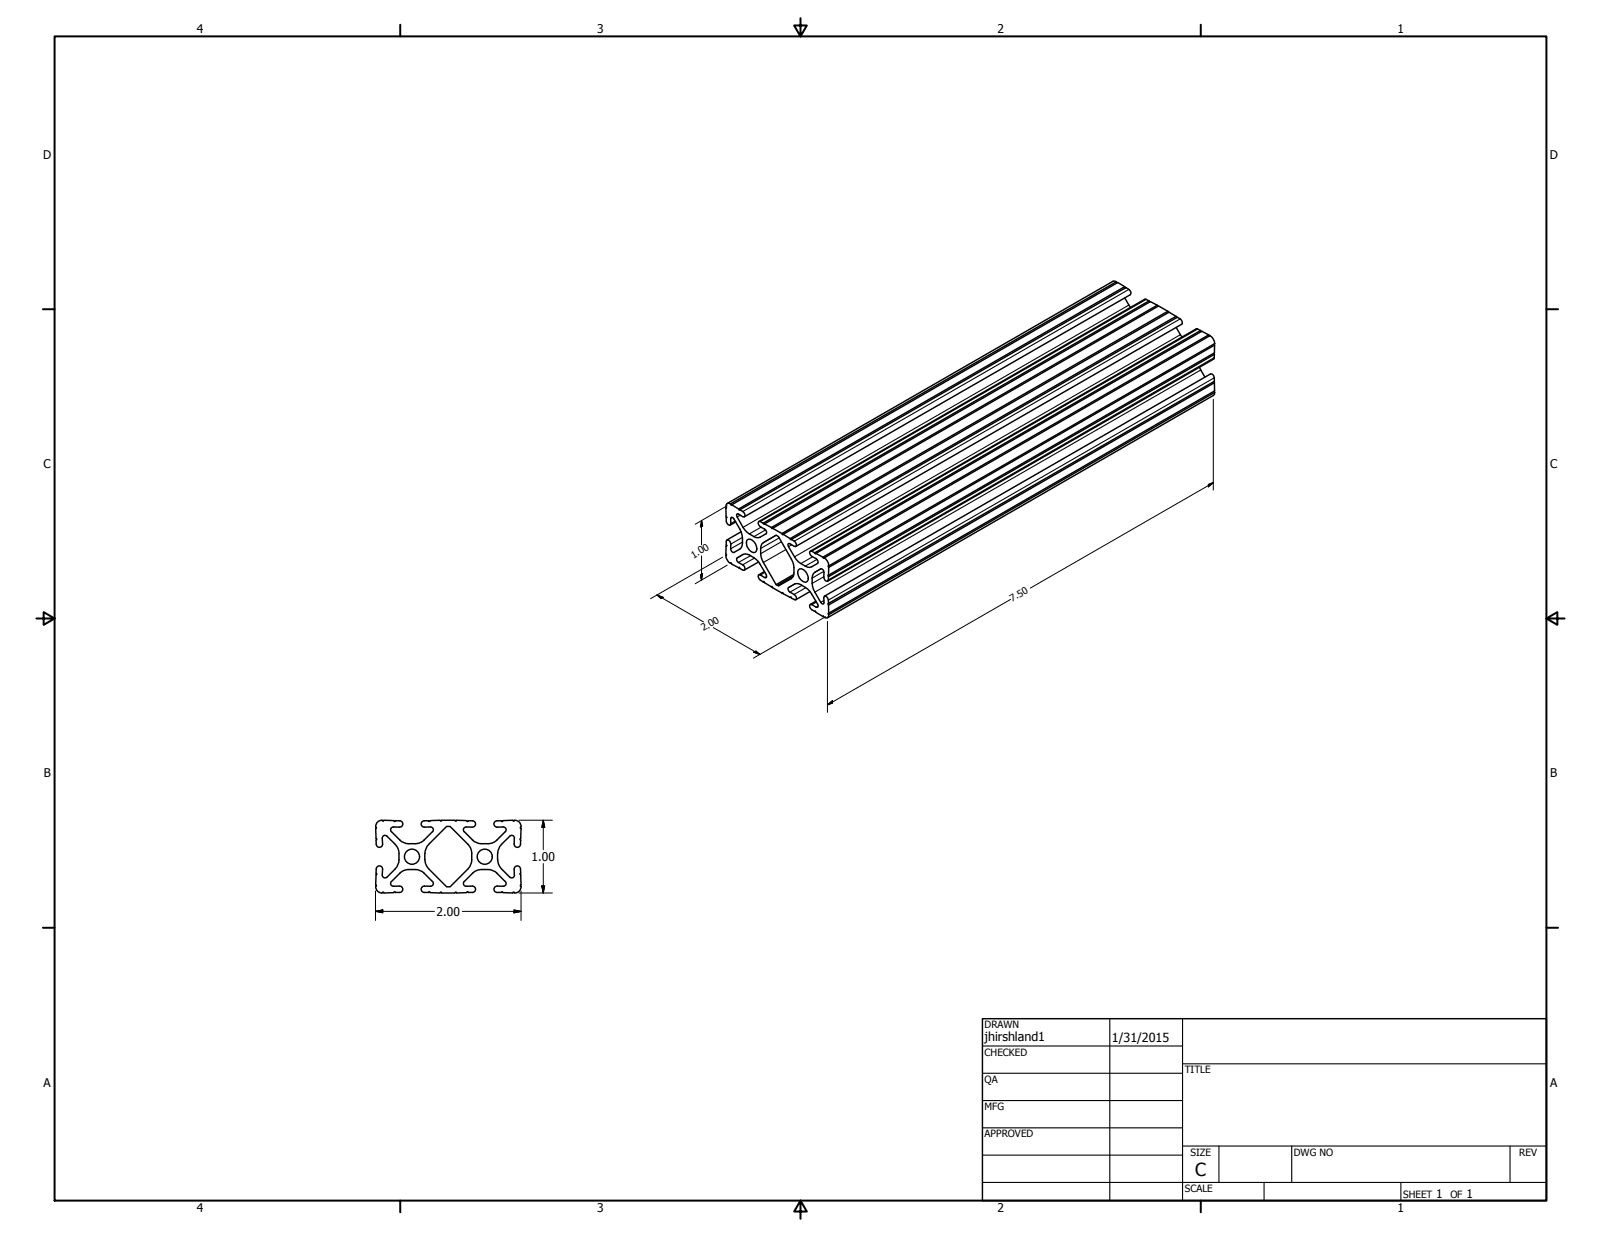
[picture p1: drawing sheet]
<svg xmlns="http://www.w3.org/2000/svg" width="559mm" height="432mm" viewBox="0 0 559 432" stroke-linecap="round" stroke-linejoin="round" font-family="sans-serif">
<!-- layer: Visible (ANSI) -->
<g fill="none" stroke="#000" stroke-width=".51">
<path d="M388.5 98.2l.6-.1 .8 .6M390.1 98.6l2.5 1.5 .1 .4M392.6 103.9l2 3.4M393 100.4a2.22 2.22 0 0 1 1.7 2.1l-.2 .4M399.5 104.5l1.6 .5 .2 .4M401.5 105.3l2.4 1.3 .3 .3M404.4 106.8l3.2 1.8 .3 .5M408.1 109l2.4 1.4 .2 .5M410.5 114.3l2.1 3.4M410.9 110.7a2.19 2.19 0 0 1 1.8 2.1l-.2 .4M417.5 114.8l1.5 .6 .2 .4M419.5 115.6l2.4 1.3 .2 .4"/>
<path d="M422.3 117.2a3.7 3.7 0 0 1 1.7 2.8M418.7 128.2l1.9 3.4M422.5 130.6a1.2 1.2 0 0 1 1.3 1.3l.1 1.2M423.6 133.2l.3 .4v2.9M423.6 123.4l.3 .3-.3 1.6M423.7 136.6l.3 .4-.1 .7-.4 .3M423.7 120.1l.2 .4v2.7M253.8 175.8l.5-.2 .7 .3 .1 .3 2.7 1.5 .3 .4 .2-.2a2.12 2.12 0 0 1 1.6 2.4h-.7l-1.8-1-.3 .7a18.2 18.2 0 0 0 3.6 5.8 5.3 5.3 0 0 0 4.6 1.7l2.1-1.2a1.14 1.14 0 0 0-.5-1.6l-1.5-.8a1.22 1.22 0 0 1-.4-1.9l7.9 4.2 .3 .5 .2-.2 2.4 1.5 .3 .5 .1-.2a2.12 2.12 0 0 1 1.7 2.4h-.7l-1.9-1-.3 .6a22.6 22.6 0 0 0 3.7 5.9 7.8 7.8 0 0 0 3.9 1.9l2.8-1.4a1.22 1.22 0 0 0-.5-1.7l-1.5-.8a1.22 1.22 0 0 1-.4-1.9l4.3 2.5a2.5 2.5 0 0 1 1.8 3l.1 .3-.2 4.7a1.14 1.14 0 0 1-1.5-1.3l.1-1.7a1.1 1.1 0 0 0-1.2-1.2l-2 1.2a3.6 3.6 0 0 0-.9 3.8 12.6 12.6 0 0 0 2.9 6.6l.8 .7 .3-.1v-2.1l.4-.7a2.08 2.08 0 0 1 1.1 2.9l.2 3.2h-.1a1.05 1.05 0 0 1-.8 1.6l-3.5-2-.3-.4a2.06 2.06 0 0 1-1.9-1.8l.4-.6 2.2 1.1 .4-.6a20.1 20.1 0 0 0-3.7-5.8 5.2 5.2 0 0 0-4.6-1.7l-2.1 1.2a1.14 1.14 0 0 0 .5 1.6l1.5 .8a1.19 1.19 0 0 1 .4 1.9l-7.9-4.2-.1-.3-2.8-1.5-.3-.5-.1 .2a2.12 2.12 0 0 1-1.7-2.4h.7l1.9 1 .3-.6a19.5 19.5 0 0 0-3.7-5.8 5.2 5.2 0 0 0-4.6-1.8l-2 1.3a1.05 1.05 0 0 0 .4 1.5l1.5 .9a1.22 1.22 0 0 1 .5 1.9l-4.3-2.2-.1-.3a2.47 2.47 0 0 1-1.7-3l-.2-.2v-2.8l.3-.2-.2-1.4 .4-.5a1.47 1.47 0 0 1 1.2 1.4l-.1 1.7a1.2 1.2 0 0 0 1.2 1.2l2.1-1.2a6.2 6.2 0 0 0 0-6.9l-2.1-3.5-.8-.7-.4 .5 .1 1.8-.4 .5a1.44 1.44 0 0 1-1.2-1.4v-1.2h.2l-.3-.5v-2.8h.2a1.18 1.18 0 0 1 .2-1.6zM260.7 188.5a1.62 1.62 0 0 1 2.4 .6 3 3 0 0 1 .6 3.6 2.04 2.04 0 0 1-2.5-1.1 3.1 3.1 0 0 1-.5-3.1zM265.9 189.9l5-3.1 .8 .5 4.5 7.8a7.6 7.6 0 0 1 .5 6.4l-5 3-.4-.2-.4-.2-4.5-7.8a7.8 7.8 0 0 1-.5-6.4zM278.7 198.9a1.62 1.62 0 0 1 2.4 .6 2.89 2.89 0 0 1 .5 3.6 2.37 2.37 0 0 1-2.9-2l-.3-.9zM131.1 288.7l.3 .2-.3 .3 .2 3.5 .2 .2-.3 .3 .1 1.5a1.11 1.11 0 0 0 1.2 1.1 1.11 1.11 0 0 0 1-1.2l-.1-2a.98 .98 0 0 1 .6-.9 .98 .98 0 0 1 1.1 .2l2.9 2.9 1.1 2 .1 3.9-.5 1.6-.7 1"/>
<path d="M133.4 286.3a2.19 2.19 0 0 0-2.3 2.3M133.4 286.3l.3 .3 .3-.2M134 286.3l3.4 .1M136.7 290.3l2.9 2.9M137.5 286.5l.3 .3 .2-.3M138 286.5h1.5a1.11 1.11 0 0 1 1.1 1.2 1.11 1.11 0 0 1-1.2 1M139.4 288.7h-2a.98 .98 0 0 0-1 .6 .98 .98 0 0 0 .2 1.1M139.5 293.2l1.5 1 1.7 .3 3.4-.1 2-1.2M148.3 297.9v2.3M148.3 297.9l.4-1.7 .9-1.4 6.3-6.3h1.2l6.3 6.3 .9 1.4 .3 1.1v3.4l-.5 1.6-.7 1M149.5 286.5h-1.4a1.11 1.11 0 0 0-1.1 1.2 1.11 1.11 0 0 0 1.2 1h2a.98 .98 0 0 1 1 .6 .98 .98 0 0 1-.2 1.1M150.1 286.5l-.3 .3-.3-.3"/>
<path d="M150.9 290.3l-2.9 2.9M153.6 286.3l-3.4 .1M154.2 286.3l-.3 .3-.3-.2M154.2 286.3h4.5M158.8 286.3l.3 .3 .3-.2M159.4 286.3l3.4 .1M162.1 290.3l2.9 2.9M162.9 286.5l.3 .3 .2-.3M163.4 286.5h1.5a1.11 1.11 0 0 1 1.1 1.2 1.11 1.11 0 0 1-1.2 1M164.8 288.7h-2a.98 .98 0 0 0-1 .6 .98 .98 0 0 0 .2 1.1M164.9 293.2l1.5 1 1.7 .3 3.4-.1 2-1.2M173.7 297.9v2.3"/>
<path d="M174.9 286.5h-1.4a1.11 1.11 0 0 0-1.1 1.2 1.11 1.11 0 0 0 1.2 1h2a.98 .98 0 0 1 1 .6 .98 .98 0 0 1-.2 1.1M175.5 286.5l-.3 .3-.3-.3M176.3 290.3l-2.9 2.9M179 286.3l-3.4 .1M179.6 292.6a.95 .95 0 0 0-.6-.9 .95 .95 0 0 0-1.1 .2l-3.3 3.3-.7 1.6-.2 1.1M179.6 286.3l-.3 .3-.3-.2M179.6 286.3a2.19 2.19 0 0 1 2.3 2.3M181.9 288.7l-.3 .2 .3 .3-.1 3.5-.3 .2 .2 .4v1.4a1.11 1.11 0 0 1-1.2 1.1 1.11 1.11 0 0 1-1-1.2v-2M131.1 308.9l.3 .3-.3 .2M131.1 309.5a1.91 1.91 0 0 0 2.7 1.9l.2 .3 3.4-.1M131.2 304.8l.3 .3-.3 .3-.1 3.4M136.6 307.7a.98 .98 0 0 0-.2 1.1 .98 .98 0 0 0 1 .6l2-.1"/>
<path d="M138 303.3l-2.9 2.9a.98 .98 0 0 1-1.1 .2 .98 .98 0 0 1-.6-1l.1-2a1.11 1.11 0 0 0-1-1.1 1.11 1.11 0 0 0-1.2 1v1.4M139.4 309.3a1.11 1.11 0 0 1 1.2 1.1 1.11 1.11 0 0 1-1.1 1.1l-1.5 .1-.2-.3-.3 .3M139.5 304.8l2-1.1 3.4-.2 1.7 .4 1.5 .9M139.6 304.8l-2.9 2.9M148 304.8l2.9 2.9M148.3 300.1l.4 1.7 .9 1.5M149.6 303.3l6.3 6.3h1.2l6.3-6.3M150.2 311.6l3.4 .1 .3-.3 .3 .3h4.5M151 307.7a.98 .98 0 0 1 .2 1.1 .98 .98 0 0 1-1 .6l-2.1-.1a1.11 1.11 0 0 0-1.1 1.1 1.11 1.11 0 0 0 1.1 1.1h1.4l.3-.2 .3 .3M162 307.7a.98 .98 0 0 0-.2 1.1 .98 .98 0 0 0 1 .6l2-.1M162.8 311.6l-3.4 .1-.3-.3-.3 .3M164.8 309.3a1.11 1.11 0 0 1 1.2 1.1 1.11 1.11 0 0 1-1.1 1.1l-1.5 .1-.2-.3-.3 .3"/>
<path d="M164.9 304.8l2-1.1 3.4-.2 1.7 .4 1.5 .9M165 304.8l-2.9 2.9M173.4 304.8l2.9 2.9M173.7 300.1l.4 1.7 .9 1.5M175 303.3l2.9 2.9a.98 .98 0 0 0 1.1 .2 .98 .98 0 0 0 .6-1M176.4 307.7a.98 .98 0 0 1 .2 1.1 .98 .98 0 0 1-1 .6l-2.1-.1a1.11 1.11 0 0 0-1.1 1.1 1.11 1.11 0 0 0 1.1 1.1h1.4l.3-.2 .3 .3M181.7 304.7v-1.4a1.11 1.11 0 0 0-1.2-1 1.11 1.11 0 0 0-1 1.1v2M181.8 304.8l-.3 .3 .3 .3 .1 3.4M181.9 309.5a1.91 1.91 0 0 1-2.7 1.9l-.2 .3-3.4-.1M181.9 308.9l-.3 .3 .3 .2"/>
<circle cx="143.8" cy="299.1" r="2.64"/>
<circle cx="169.2" cy="299.1" r="2.64"/>
</g>
<!-- layer: Visible Narrow (ANSI) -->
<g fill="none" stroke="#000" stroke-width=".38">
<path d="M394 106.5l-134.7 77.6M394 101l-134.7 77.6M400 104.5l-134.6 77.6M411.9 111.3l-134.7 77.6M412 116.8l-134.7 77.6M418 114.9l-134.7 77.5M419.1 129.2l-134.7 77.5M423.8 131.9l-134.7 77.6M423.8 124.8l-134.7 77.6M258.4 179.8l-1.1 .7M255.7 180.7l-.7 .3M256.6 181.9l-1.5 .9"/>
<path d="M259.1 187.6l-4 2.3M259.1 189.2l-4.1 2.4M259.5 193.5l-2.2 1.3M261.9 194l-4.2 2.3M263.3 194.8l-4.1 2.4M265.6 184l-4 2.4M267 199.8l-1.6 .9M267.2 185l-4.1 2.3M270.9 186.8l-4.5 2.6M272 187.8l-6.5 3.7M272.7 189.1l-7.2 4.2M274.3 191.8l-7.9 4.5"/>
<path d="M276.4 190.2l-1.2 .6M283.6 194.4l-4.1 2.3M285.2 195.3l-4.1 2.3M286.5 198.6l-2.1 1.2M287.5 199.5l-4 2.3M267.6 201.2l-.7 .4M277.4 203.8l-2.2 1.3M279.9 204.3l-4.2 2.4M281.3 205.1l-4.1 2.4M284.9 210.2l-1.5 .9M285.6 211.5l-.7 .5M287.6 201.3l-4.1 2.3"/>
<path d="M287.6 209.6l-1.2 .6"/>
</g>
<g fill="none" stroke="#000" stroke-width=".51">
<path d="M388.5 98.2l-134.7 77.6M389.6 98.4l-134.6 77.5M390.1 98.6l-134.7 77.6M392.6 100.1l-134.8 77.6M393 100.4l-134.7 77.5M394.5 102.9l-134.7 77.5M399.5 104.5l-134.6 77.6M401.1 105l-134.7 77.6M401.5 105.3l-134.7 77.6M403.9 106.6l-134.7 77.5M404.4 106.8l-134.7 77.6M407.6 108.6l-134.7 77.6"/>
<path d="M408.1 109l-134.7 77.5M410.5 110.4l-134.7 77.6M410.9 110.7l-134.7 77.6M412.5 113.2l-134.8 77.6M417.5 114.8l-134.7 77.6M419 115.4l-134.6 77.6M419.5 115.6l-134.7 77.6M421.9 116.9l-134.7 77.6M422.3 117.2l-134.6 77.6M424 120l-134.8 77.5M422.5 130.6l-134.7 77.5M423.5 138l-134.7 77.6"/>
<path d="M423.6 125.3l-134.7 77.6M423.9 133.1l-134.7 77.5M423.9 133.6l-134.7 77.6M423.9 123.7l-134.7 77.6M423.9 123.2l-134.7 77.6M423.9 136.5l-134.7 77.6M423.9 120.5l-134.7 77.6M424 137l-134.8 77.6M253.6 177.2l-.2 .2M253.6 193.7l-.2 .2M253.7 190.5l-.3 .1M253.7 180.6l-.2 .1"/>
<path d="M255.2 196.5l-.2 .2M256.8 182.2l-2 1.1M258.1 198.1l-.3 .1M258.7 185.6l-5 2.9M264.8 196.2l-5 2.8M266.8 199.5l-1.9 1.2M266.6 203l-.2 .1M269.4 204.7l-.2 .2M273.2 206.9l-.3 .1M276 208.4l-.2 .1M276.9 201.1l-5.6 3.2M277.1 200.5l-6.2 3.6"/>
<path d="M282.7 206.5l-5 2.9M284.5 213.4h-.1M284.7 209.9l-1.9 1.1M287.4 215.1l-.2 .1"/>
</g>
<!-- layer: Border (ANSI) -->
<g fill="none" stroke="#000" stroke-width=".7">
<path d="M19 12.7h520.8v406.4h-520.8zM139.7 8.6v4.1M279.4 6.3v6.4l-2.2-3.8h4.4l-2.2 3.8M419.1 8.6v4.1M15 107.9h4M539.8 107.9h4M12.7 215.9h6.3l-3.8-2.2v4.4l3.8-2.2M539.8 215.9l3.8 2.2v-4.4l-3.8 2.2h6.3M15 323.8h4M539.8 323.8h4M139.7 419.1v4.1M279.4 419.1l2.2 3.8h-4.4l2.2-3.8v6.3"/>
<path d="M419.1 419.1v4.1"/>
</g>
<!-- layer: Title (ANSI) -->
<g fill="none" stroke="#000" stroke-width=".38">
<path d="M387.3 355.6v63.5M412.7 355.6v63.5M342.9 365.1h69.8M342.9 374.6h69.8M412.7 371.3h127.1M342.9 384.2h69.8M342.9 393.7h69.8M342.9 412.7h196.9M342.9 403.2h69.8M412.7 400h127.1M425.4 400v12.7M441.2 412.7v6.4"/>
<path d="M450.8 400v12.7M488.9 412.7v6.4M527 400v12.7"/>
</g>
<path d="M342.9 355.6h196.9v63.5h-196.9z" fill="none" stroke="#000" stroke-width=".51"/>
<!-- layer: Dimension (ANSI) -->
<g fill="none" stroke="#000" stroke-width=".35">
<path d="M423.5 139.4v31.7M253.8 176.5l-11.2 6.5M421.8 169.1l1.7-.6-1.7 1.4zM423.5 168.5l-63.9 36.8M244.9 181.7l.3 1.9-.7 .4zM244.9 181.7v8.5M244.9 194.1v8.4M252.2 194.5l-25.1 14.5M253.8 197.3l-11.2 6.5M229.3 207.7l2.2 .8-.8 .4zM229.3 207.7l16.3 9.4M244.5 200.7l.7-.5-.3 2.3z"/>
<path d="M249 219.1l16.2 9.4M288.2 215.3l-25.2 14.4M288.8 216.9v31.8M352.7 209.2l-63.9 36.9M263.1 227.6l.7-.3 1.4 1.2zM288.8 246.1l1.8-1.5v.8zM181.2 286.3h11.6M189.6 286.3l.5 2.5h-1zM189.6 286.3v10.3M131.1 318.1l2.5-.5v1zM131.1 318.1h20.5M131.1 311v10.3"/>
<path d="M161.4 318.1h20.5M179.4 317.6l2.5 .5-2.5 .5zM181.2 311.7h11.6M181.9 311v10.3M189.1 309.2h1l-.5 2.5zM189.6 301.4v10.3"/>
</g>
<g fill="#000" stroke="#000" stroke-width=".35">
<path d="M421.8 169.9l1.7-1.4zM421.8 169.1l1.7-.6-1.7 1.4zM244.9 181.7l.3 1.9zM244.9 181.7l.3 1.9-.7 .4zM229.3 207.7l2.2 .8zM229.3 207.7l2.2 .8-.8 .4zM244.5 200.7l.4 1.8zM244.5 200.7l.7-.5-.3 2.3zM263.1 227.6l2.1 .9zM263.1 227.6l.7-.3 1.4 1.2zM288.8 246.1l1.8-1.5zM288.8 246.1l1.8-1.5v.8z"/>
<path d="M189.6 286.3l.5 2.5zM189.6 286.3l.5 2.5h-1zM131.1 318.1l2.5-.5zM131.1 318.1l2.5-.5v1zM179.4 318.6l2.5-.5zM179.4 317.6l2.5 .5-2.5 .5zM189.1 309.2l.5 2.5zM189.1 309.2h1l-.5 2.5z"/>
</g>
<text font-size="6.3" x="417.2" y="410.6">C</text>
<g font-size="4.4">
<text x="343.7" y="363.5">jhirshland1</text>
<text x="388.1" y="363.7">1/31/2015</text>
</g>
<g font-size="4.2">
<text x="68.7" y="11.7">4</text>
<text x="208.4" y="11.7">3</text>
<text x="348.1" y="11.7">2</text>
<text x="487.8" y="11.7">1</text>
<text x="15.1" y="55.5">D</text>
<text x="540.9" y="55.5">D</text>
<text x="15.2" y="163.4">C</text>
<text x="541" y="163.4">C</text>
<text x="15.3" y="271.4">B</text>
<text x="541.1" y="271.4">B</text>
<text x="185.5" y="300.5">1.00</text>
<text x="152.4" y="319.7">2.00</text>
<text x="15.2" y="379.3">A</text>
<text x="541" y="379.3">A</text>
<text x="501.3" y="418.3">1</text>
<text x="511.8" y="418.3">1</text>
<text x="68.7" y="423.2">4</text>
<text x="208.4" y="423.2">3</text>
<text x="348.1" y="423.2">2</text>
<text x="487.8" y="423.2">1</text>
</g>
<g font-size="3.5">
<text x="343.7" y="358.9">DRAWN</text>
<text x="343.7" y="368.5">CHECKED</text>
<text x="413.5" y="374.6">TITLE</text>
<text x="343.7" y="378">QA</text>
<text x="343.7" y="387.5">MFG</text>
<text x="343.7" y="397.1">APPROVED</text>
<text x="415.5" y="403.4">SIZE</text>
<text x="451.6" y="403.4">DWG NO</text>
<text x="530.3" y="403.4">REV</text>
<text x="413.5" y="416.1">SCALE</text>
<text x="489.7" y="418.3">SHEET</text>
<text x="506.2" y="418.3">OF</text>
</g>
<g font-size="3.4">
<text x="242" y="195" transform="rotate(-30 242 195)">1.00</text>
<text x="353.3" y="210.2" transform="rotate(-30 353.3 210.2)">7.50</text>
<text x="245.5" y="220.3" transform="rotate(-30 245.5 220.3)">2.00</text>
</g>
</svg>
